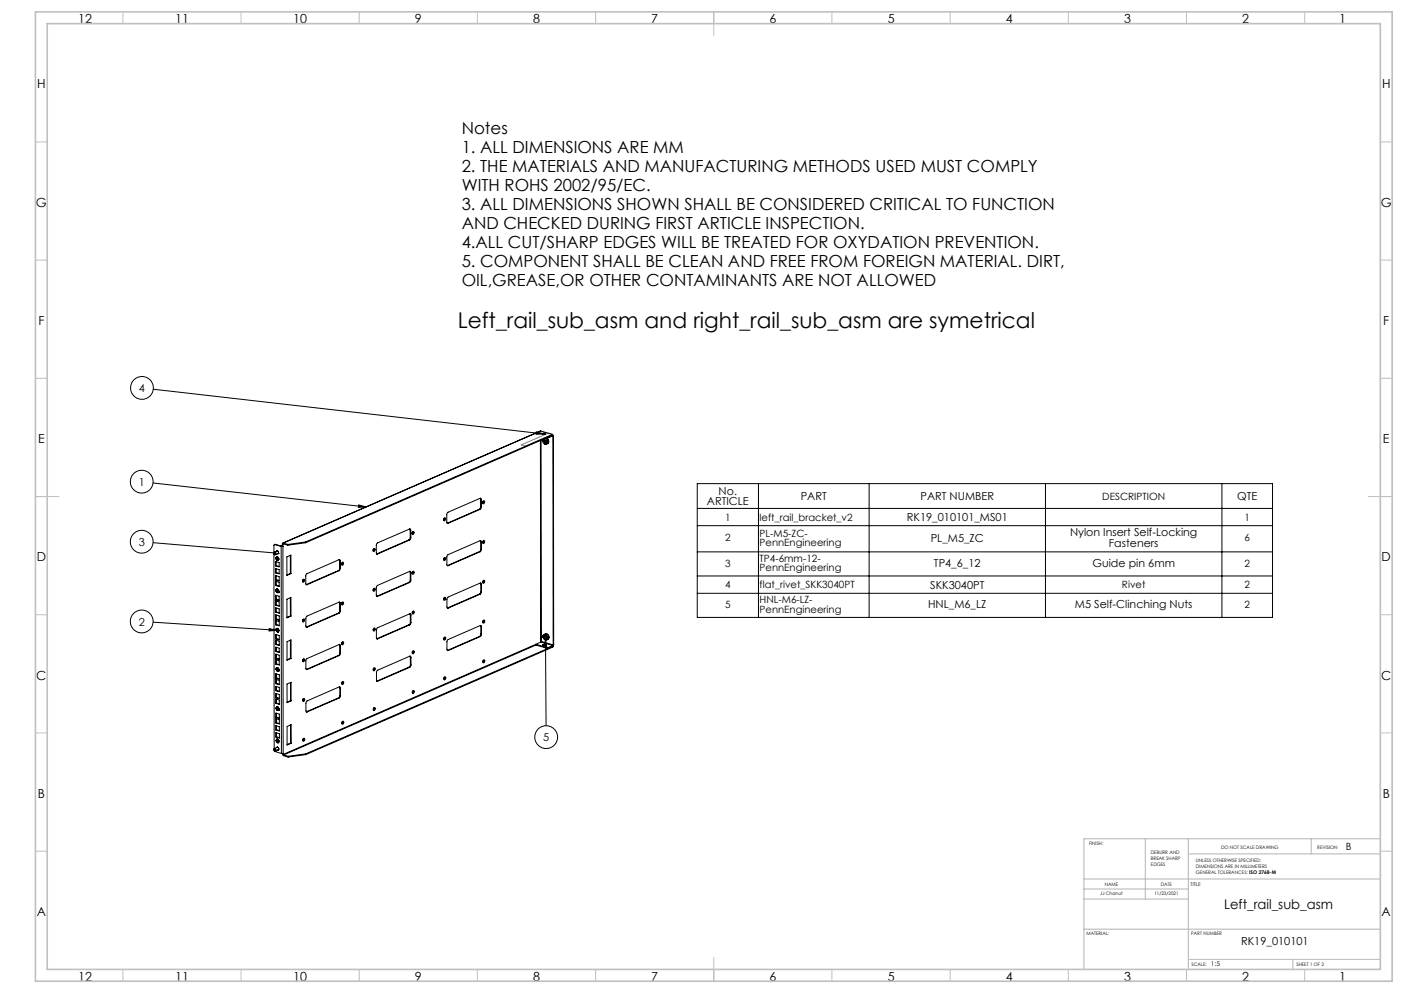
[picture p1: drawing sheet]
<svg xmlns="http://www.w3.org/2000/svg" width="594mm" height="420mm" viewBox="0 0 594 420" stroke-linecap="round" stroke-linejoin="round" font-family="sans-serif">
<path d="M220.5 188.2l11.5-5 1.8 .5-11.4 5zM229.9 273.3l.6 .1z" fill="none" stroke="#808080" stroke-width=".42"/>
<g fill="none" stroke="#000" stroke-width=".42">
<path d="M64.8 164.6l165.3 18.9M226.9 182.7l3.2 .8-3.3 .2zM228.6 186.3l.1 85.3M228.8 182.3l-109.2 47.4M228.8 182.3l-109 47.4M228.8 182.3l5 1.4M228.9 186.2l.1 85.1M229.4 183.4l.7-.2 .7 .3-1 .2zM229.5 186.3l.1 .5M229.5 186.3h.4M229.6 183.5l.7-.2 .3 .2zM229.6 183.5h1"/>
<path d="M229.6 183.5h.1M229.6 186.3v.5M229.7 186.8a1.03 1.03 0 0 0 .7 1 1.03 1.03 0 0 0 1.1-.4M229.7 186.2l.2 .1M229.7 186.2l-.2 .1M229.8 183.7h.1M229.8 185.8l-.1 .4M229.8 186.1h.1M229.8 186.1h.2M229.8 186.1l.2 .1M229.9 183.7h.1M229.9 186.3v.4l-.3 .1"/>
<path d="M229.9 183.5h.4zM229.9 186v.1M230 186.2h.1M230 186.1h-.1M230 186.1h.1M230.3 183.7h.1M230.4 183.7h.1M230.4 185.5l1.1 1.1M230.4 183.6v.1M230.5 187.6l.1 .1M230.5 183.6l-.1 .1M230.6 187.6h.1"/>
<path d="M230.6 187.6v.1M230.6 187.7h.1M230.6 187.5l.1 .2zM230.6 183.5h.1M231 185.3a1.38 1.38 0 0 1 1.1 1 1.38 1.38 0 0 1-.5 1.4 1.39 1.39 0 0 0 .5-1.4 1.39 1.39 0 0 0-1.1-1zM231.1 186.4h.1M231.1 186.5h.1M231.1 185.2l.5 .1M231.2 186.6h.1M231.2 186.7l.1 .6M231.2 186.4h.1M231.2 186.7l.3 .1"/>
<path d="M231.2 186.3l.2 .3M231.2 186.3v.2M231.2 186.4h-.1M231.2 186.7l.1 .1M231.3 186.8v.5M231.3 186.8h.1M231.3 187.3h.1M231.3 186.5h.1M231.4 187.3l.1 .1M231.4 186.6h-.2M231.4 186.8v.5M231.5 186.6v.2"/>
<path d="M231.5 186.8h-.1M231.5 185l.1 .3M231.6 186.6v.7M231.6 187.3l-.1 .1M231.6 186.6h-.1M231.6 187.7l-.5 .2M233.7 184.4l.2 .1M233.8 184.1l.3 .3M233.8 184.4l.1 .1M233.8 184l.1 .1M233.8 183.7l-104.5 45.6M233.8 183.7v.7"/>
<path d="M233.8 184.1l-104.5 45.5M233.8 184.4l-2.2 .9M233.9 184.5l.1 88.3M234.1 184.4l-.2 .1M234.1 184.4l.1 88.3M64.7 204.3l90.3 10.1M151.7 213.6l3.3 .8-3.4 .2zM187.9 219.1l.1-.1a.57 .57 0 0 1 .5 .7 .57 .57 0 0 1-.8 .4zM188 219.3l-.2 .6M202.9 215.4l-13.6 5.9M202.9 215.4h.2M203.1 215.4l-13.6 6"/>
<path d="M203.2 210.7l.2 .5M203.4 214.4l-.5 1M203.4 211.2l.2 .1M203.4 214.4l.2 .1M203.4 211.2v3.2M203.6 211.3l-.1-.5h-.4l-13.8 6-.3 .8v3.2l.5 .6M203.6 214.5l-.5 .9M203.6 211.3v3.2M204.4 211.9l.1-.1a.58 .58 0 0 1 .5 .8 .58 .58 0 0 1-.8 .3zM204.5 212.1l-.2 .6M295 204.6h243.4v56.5h-243.4zM295 215h243.4"/>
<path d="M320.9 204.6v56.5M367.7 204.6v56.5M442.3 204.6v56.5M517 204.6v56.5M64.8 229.5l51.8 4.4M115.7 233.9a.51 .51 0 0 1 .7-.3 .51 .51 0 0 1 .3 .7 .51 .51 0 0 1-.7 .3M115.9 234.5l.1 82.2M116 233.5l1.1-.4a.61 .61 0 0 1 .7 .3 .61 .61 0 0 1-.2 .8M116.3 230.3l-.4 .3v3M116.3 230.3l2.7 .8M116.5 230.2l-.4 .1M116.5 230.2l-.2 .1"/>
<path d="M116.5 230.2l2.7 .8M116.6 237.5l1.5 .5v1.8l-1.5-.5zM116.8 236.1l.4 .8 .5 .1M116.8 236.1a.63 .63 0 0 1 .8-.5 .63 .63 0 0 1 .4 .8M116.8 236.1l.3 .7 .6 .2M116.8 239.2l-.2 .1M116.8 239.2l1.3 .4M116.8 237.6v1.6M116.8 235.7v.3M117.1 235.5l-.3 .2M117.1 235.5h.1M117.2 233h.1"/>
<path d="M117.2 233h-.1M117.3 233h-.1M117.4 235.8l.3 .7M117.5 233.1h-.5a.6 .6 0 0 1 .8 .3 .6 .6 0 0 1-.4 .8M117.5 235.9l.2 .5M117.6 234.2l-1.1 .4M117.7 234.1h.1M117.7 234.1l-.1 .1M117.7 237h.1M117.8 234.1l-.1 .1M117.9 233.9l-.4 .3M118 236.4l-.3 .6"/>
<path d="M119 231.1l.1 87.6M119.2 231h.3M119.2 231l-.2 .1M119.5 230.1l.2 .1M119.5 231l.2 .1M119.5 230.1v.9M119.7 231.1h-.7M119.7 231.1l.1 87.5M119.7 230.2v.9M119.8 229.7l-.3 .4M119.8 230l-.1 .2M119.8 229.7l2 .6"/>
<path d="M119.8 229.7v.3M119.8 230l2 .6M119.9 230.1l-.2 .1M121.4 235.5l1.7-.7v7.8l-1.7 .8zM121.8 230.3v.3M122.8 234.9v7.7M129.3 229.3v.3M129.3 229.6l-7.5 1M129.3 229.3l-7.5 1M143.5 236.7l.2 .5M143.7 237.2l.3 .1M143.7 237.2v3.2"/>
<path d="M144 237.3l-.6-.6-13.6 6-.4 .8v3.4l.5 .4M144 237.3v3.1M144.7 237.9l.2-.1a.58 .58 0 0 1 .4 .8 .58 .58 0 0 1-.8 .3zM144.8 238.1l.1 .2M144.9 238.3l-.3 .4M158.1 232.1l.1-.1a.58 .58 0 0 1 .4 .7 .58 .58 0 0 1-.7 .4zM158.2 232.3l-.3 .6M159.5 234.3h.2M159.5 234.3h-.2M173 228.3l-13.5 6M173 228.3l.3 .1M173.3 228.4l-13.6 5.9"/>
<path d="M173.4 223.7l.1 .5M173.5 224.2l.3 .1M173.5 224.2l.1 3.2M173.6 227.4l-.6 .9M173.6 227.4l.2 .1M173.8 224.3l-.1-.4-.4-.2-13.7 6-.4 .8v3.4l.5 .4M173.8 224.3v3.2M173.8 227.5l-.5 .9M174.6 225.1l-.2 .6M174.7 224.8a.57 .57 0 0 1 .4 .7 .57 .57 0 0 1-.7 .4zM187.9 236l.2-.2a.59 .59 0 0 1 .4 .8 .59 .59 0 0 1-.8 .3zM188 236.1l-.2 .6"/>
<path d="M189.2 221.3h.1M189.3 221.3l.2 .1M189.3 239.2l.3 .1M189.3 239.2h-.1M202.9 233.3h.3M202.9 233.3l-13.6 5.9M203.2 233.3l-13.6 6M203.2 228.7l.2 .4M203.4 232.3l-.5 1M203.4 229.1v3.2M203.4 229.1l.3 .1M203.4 232.3l.3 .1"/>
<path d="M203.7 229.2l-.2-.4-.4-.1-13.6 6-.4 .7v3.5l.5 .4M203.7 232.4l-.5 .9M203.7 229.2v3.2M204.4 228.8l.2-.1a.58 .58 0 0 1 .4 .7 .58 .58 0 0 1-.8 .3zM204.5 228.9l-.2 .6M295 222.3h243.4M295 233.4h243.4M116.6 240.5l1.5 .4v1.8l-1.5-.4zM116.6 243.5l1.5 .4v1.8l-1.5-.4zM116.6 245.8l1.5 .5v1.8l-1.5-.5zM116.6 251.8l1.5 .4v1.8l-1.5-.4zM116.6 257.1l1.5 .4v1.8l-1.5-.4z"/>
<path d="M116.6 254.1l1.5 .5v1.8l-1.5-.4zM116.8 249.7a.82 .82 0 0 0 .9 .9M116.8 249.7a.69 .69 0 0 1 1.1-.2 .69 .69 0 0 1-.2 1.1M116.8 249.7l.4 .8 .5 .1M116.8 240.5v1.7M116.8 243.5v1.7M116.8 242.2l-.2 .1M116.8 242.2l1.3 .4M116.8 245.2l-.2 .1M116.8 245.2l1.3 .4M116.8 245.9v1.7M116.8 247.6h-.2"/>
<path d="M116.8 247.6l1.3 .3M116.8 253.5l-.2 .1M116.8 253.5l1.3 .4M116.8 251.8v1.7M116.8 254.2v1.7M116.8 257.2v1.6M116.8 255.9l-.2 .1M116.8 255.9l1.3 .3M116.8 258.8l-.2 .1M116.8 258.8l1.3 .4M116.9 249.4l-.1 .3M117.1 249.2l-.2 .2"/>
<path d="M117.1 249.2h.1M117.4 249.5l.3 .7M117.5 249.6l.3 .4M117.7 250.6h.1M121.4 253.5l1.7-.8v7.9l-1.7 .7zM122.8 242.6h.3M122.8 242.6l-1.4 .6M122.8 252.8l.1 7.7M128.2 245.1a.53 .53 0 0 1 .6 .6 .53 .53 0 0 1-.8 .4zM128.3 245.2l-.2 .7M129.6 247.2l.3 .1M129.6 247.2l-.1 .1"/>
<path d="M143.2 241.3l.2 .1M143.2 241.3l-13.6 5.9M143.2 259.3h.3M143.2 259.3l-13.6 5.9M143.4 241.4l-13.5 5.9M143.5 259.3l-13.6 6M143.6 254.7l.1 .4M143.7 240.4l-.5 .9M143.7 258.3l-.5 1M143.7 240.4h.3M143.7 255.1v3.2M143.7 255.1l.3 .1"/>
<path d="M143.7 258.3l.3 .1M144 255.2l-.2-.5h-.3l-13.8 6-.3 .7v3.5l.5 .4M144 258.4l-.5 .9M144 240.4l-.6 1M144 255.2v3.2M144.7 254.7a.53 .53 0 0 1 .6 .6 .53 .53 0 0 1-.7 .4zM144.8 254.9l-.2 .6M158.1 248.9l.1-.1a.58 .58 0 0 1 .5 .8 .58 .58 0 0 1-.8 .3zM158.2 249.1l-.2 .6M159.5 252.2l.2 .1M159.5 252.2h-.1M173.1 246.3l-13.6 5.9"/>
<path d="M173.1 246.3l.2 .1M173.3 241.7l.4 .1 .1 .4M173.3 241.7l-13.8 6-.3 .8v3.2l.2 .5 .3 .1M173.3 246.4l-13.6 5.9M173.4 241.6l.2 .5M173.4 259.6l.2 .5M173.6 245.3l-.5 1M173.6 242.1l.2 .1M173.6 245.3l.2 .1M173.6 242.1v3.2M173.8 245.4l-.5 1M173.8 242.2v3.2"/>
<path d="M174.6 241.7l.1-.1a.58 .58 0 0 1 .5 .8 .58 .58 0 0 1-.8 .3zM174.6 258.6l.2-.1a.58 .58 0 0 1 .4 .7 .58 .58 0 0 1-.8 .4zM174.7 241.9l-.2 .6M174.7 258.7l-.2 .6M188 252.7l.1-.1a.58 .58 0 0 1 .4 .8 .58 .58 0 0 1-.8 .3zM188 252.9l-.2 .6M189.3 257.1l.3 .1M189.3 257.1v.1M202.9 251.2l-13.6 5.9M202.9 251.2l.3 .1M203.2 251.3l-13.6 5.9M203.3 246.6l.1 .5"/>
<path d="M203.4 247.1h.3M203.4 247.1v3.1M203.4 250.2l-.5 1M203.4 250.2l.3 .1M203.7 247.1l-.5-.5-13.8 6.1-.3 .6v3.5l.5 .4M203.7 250.3l-.5 1M203.7 247.1v3.2M204.4 245.6l.2-.2a.57 .57 0 0 1 .4 .8 .57 .57 0 0 1-.7 .3zM204.5 245.7l.1 .2M204.6 245.9l-.3 .4M295 243.6h243.4M295 250.9h243.4"/>
<path d="M64.8 263.2l52.4 3.4M113.9 265.9l3.3 .7-3.4 .3zM116.6 260.1l1.5 .4v1.8l-1.5-.4zM116.6 262.4l1.5 .5v1.8l-1.5-.5zM116.7 268.4l1.4 .4v1.8l-1.4-.4zM116.7 270.7l1.4 .5v1.8l-1.4-.4zM116.7 273.7l1.4 .5v1.8l-1.4-.5zM116.7 276.7l1.4 .4v1.8l-1.4-.4zM116.7 279.1l1.4 .4v1.8l-1.4-.4zM116.8 266.3l.2 .7 .7 .2M116.8 266.4a.63 .63 0 0 1 .8-.6 .63 .63 0 0 1 .4 .9M116.8 266.4l.4 .7 .5 .1"/>
<path d="M116.8 260.1v1.7M116.8 262.5v1.7M116.8 268.4v1.7M116.8 270.8v1.7M116.8 261.8l-.2 .1M116.8 261.8l1.3 .4M116.8 264.2h-.2M116.8 264.2l1.3 .3M116.8 270.1l-.1 .1M116.8 270.1l1.3 .4M116.8 272.5l-.1 .1M116.8 272.5l1.3 .4"/>
<path d="M116.8 273.8l.1 1.6M116.9 266l-.1 .3M116.9 276.7v1.7M116.9 279.1v1.7M116.9 275.4l-.2 .1M116.9 275.4l1.2 .4M116.9 278.4l-.2 .1M116.9 278.4l1.2 .4M117.1 265.8l-.2 .2M117.1 265.8h.1M117.4 266.1l.3 .7M117.6 266.2l.2 .4"/>
<path d="M117.7 267.2h.1M118 266.7l-.3 .5M121.4 271.4l1.7-.7v7.8l-1.7 .7zM122.9 260.5l.2 .1M122.9 260.5l-1.5 .6M122.9 278.4l.2 .1M122.9 270.8v7.6M122.9 278.4l-1.5 .7M128.3 278.7l.1-.1a.58 .58 0 0 1 .4 .8 .58 .58 0 0 1-.7 .3zM128.3 262.1l-.2 .6M128.3 278.9l-.1 .6M128.4 261.8a.53 .53 0 0 1 .5 .8 .53 .53 0 0 1-.9 .1z"/>
<path d="M129.5 265.2h.1M129.6 265.2l.3 .1M143.3 277.2l-13.6 5.9M143.3 277.2l.2 .1M143.5 272.6l.4 .2 .1 .3M143.5 272.6l-13.7 6-.4 .7v3.4l.5 .5M143.5 277.3l-13.6 5.9M143.6 272.6l.2 .5M143.8 276.2l-.5 1M143.8 276.2l.2 .1M143.8 273.1v3.1M143.8 273.1h.2"/>
<path d="M144 276.3l-.5 1M144 273.1v3.2M144.8 271.6l.1-.2a.58 .58 0 0 1 .5 .8 .58 .58 0 0 1-.8 .3zM144.9 271.7l-.2 .6M158.1 265.8l.2-.2a.58 .58 0 0 1 .4 .8 .58 .58 0 0 1-.8 .3zM158.2 265.9l-.2 .6M159.5 270.1l.2 .1M159.5 270.1l-.1 .1M173.1 264.2l.3 .1M173.1 264.2l-13.6 5.9M173.4 264.3l-13.7 5.9M173.5 277.5l.1 .5"/>
<path d="M173.6 263.3l-.5 .9M173.6 260.1v3.2M173.6 260.1l.2 .1M173.6 263.3h.2M173.6 278l.2 .1M173.6 278v3.2M173.8 278.1v-.4l-.4-.2-13.7 6-.4 .8v3.4l.5 .4M173.8 260.2l-.1-.5-.4-.1-13.7 6-.4 .8v3.4l.5 .4M173.8 263.3l-.4 1M173.8 278.1l.1 3.2M173.8 260.2v3.1M174.6 275.4l.2-.1a.57 .57 0 0 1 .4 .7 .57 .57 0 0 1-.8 .3z"/>
<path d="M174.7 275.5l-.2 .6M188 269.6l.1-.1a.58 .58 0 0 1 .4 .7 .58 .58 0 0 1-.8 .4zM188 269.7l-.1 .7M189.4 275.1h.2M189.4 275.1h-.1M203 269.2h.2M203 269.2l-13.6 5.9M203.2 269.2l-13.6 5.9M203.3 264.5l.1 .5M203.4 268.2l-.4 1M203.4 265v3.2M203.4 265l.3 .1"/>
<path d="M203.4 268.2l.3 .1M203.7 265.1l-.1-.4-.4-.1-13.7 5.9-.4 .9v3.2l.5 .5M203.7 268.3l-.5 .9M203.7 265.1v3.2M204.5 262.4l.1-.1a.58 .58 0 0 1 .5 .7 .58 .58 0 0 1-.8 .4zM204.5 279.2l.1-.1a.58 .58 0 0 1 .4 .7 .58 .58 0 0 1-.7 .4zM204.5 262.5l-.1 .7M204.6 279.3l-.2 .7M226.7 272.5l5 1.5M226.7 272.5v.3l5 1.5M226.7 272.5l-106.9 46.6M226.8 272.8l-106.8 46.5"/>
<path d="M228.9 271.6l-2.2 .9M228.9 271.6l5 1.4M229 271.3l-.1 .3M229 271.3l5 1.5M229.6 272.7l.5-.2 .8 .2-.7 .3zM229.6 269.1l.1 .5M229.6 269.1h.4M229.7 269.1v.5M229.7 272.7l1 .1zM229.7 272.7l.5 .3 .5-.3M229.8 269.6a1.03 1.03 0 0 0 .7 1 1.03 1.03 0 0 0 1.1-.4M229.8 269a.95 .95 0 0 1 1.1-.7 .95 .95 0 0 1 .7 1.1"/>
<path d="M229.8 269l.2 .1M229.8 269l-.2 .1M229.9 272.6l.7 .2zM229.9 272.9l.1 .1M229.9 273h.1M229.9 268.9h.1M229.9 268.9h.3M230 273h.5M230 268.8l.1 .1M230 268.8l-.1 .1M230 269.1v.5h-.3M230 268.9h.1"/>
<path d="M230 272.9h.4M230 268.8v.1M230 268.9l.1 .1M230.1 268.9v.1M230.2 268.9h.1M230.2 268.9l-.1 .1M230.6 270.4l.1 .1M230.7 270.4h.1M230.7 270.4v.1M230.7 270.5h.1M230.7 270.4l.1 .1M230.7 270.3v.2"/>
<path d="M230.7 270.3l.1 .1M230.8 268.1a1.31 1.31 0 0 1 1.3 .8 1.31 1.31 0 0 1-.4 1.6M230.8 268.1a1.35 1.35 0 0 1 1.3 .8 1.35 1.35 0 0 1-.3 1.6M230.8 268.1l-.6 .3M230.8 270.3l-.1 .2M230.8 270.4l.5 3.2h-1zM230.8 270.4l.2 36.6M231.2 269.2l.1 .1M231.2 269.2h.1M231.2 269.3h.1M231.3 269.3h.1M231.3 269.4h.1"/>
<path d="M231.4 269.5v.6M231.4 269.2h.1M231.4 269.5l.2 .1M231.4 269.2h-.2M231.4 269.2l-.2 .1M231.4 269.5v.1M231.4 269.6v.5M231.4 270.1h.1M231.4 269.6h.1M231.4 269.3h.1M231.4 269.3l-.1 .1M231.5 270.1l.1 .1"/>
<path d="M231.5 269.6v.5M231.6 269.4v.2M231.6 269.6h-.1M231.7 269.4v.8M231.7 270.2h-.1M231.7 269.4h-.1M231.7 274v.3M231.8 270.5l-.6 .2M233.9 273.3h.1M233.9 273.3l-104.5 45.6M233.9 273v.7l-104.5 45.5M233.9 273l-2.2 1"/>
<path d="M233.9 273.3l-2.2 1M234 272.8l-.1 .2M234.2 272.7l-.3 .6M234.2 272.7l-.2 .1M116.7 285l1.5 .4v1.8l-1.5-.4zM116.7 287.4l1.5 .4v1.8l-1.5-.4zM116.7 290.3l1.5 .4v1.9l-1.5-.5zM116.7 293.3l1.5 .4v1.8l-1.5-.4zM116.7 295.6l1.5 .5v1.8l-1.5-.4zM116.8 282.9l.3 .7 .7 .3M116.8 299.6a.82 .82 0 0 0 1 .9M116.8 299.6a.63 .63 0 0 1 .8-.5 .63 .63 0 0 1 .4 .8"/>
<path d="M116.8 299.6a.81 .81 0 0 0 1 .8M116.9 285v1.7M116.9 287.4v1.7M116.9 290.4v1.6M116.9 293.4v1.6M116.9 295.7v1.7M116.9 280.8l-.2 .1M116.9 280.8l1.2 .3M116.9 286.7l-.2 .1M116.9 286.7l1.3 .4M116.9 289.1l-.2 .1M116.9 289.1l1.3 .4"/>
<path d="M116.9 292l-.2 .1M116.9 292l1.3 .4M116.9 295l-.2 .1M116.9 295l1.3 .4M116.9 297.4l-.2 .1M116.9 297.4l1.3 .4M116.9 282.6l-.1 .3M116.9 282.6a.66 .66 0 0 1 1.1 .4 .66 .66 0 0 1-.8 .8zM116.9 299.2l-.1 .3M117.1 282.4l-.2 .2M117.1 282.4h.1M117.2 299l-.3 .2"/>
<path d="M117.2 299h.1M117.5 282.7l.3 .7M117.5 299.3l.3 .7M117.6 282.8l.2 .5M117.6 299.4l.2 .4M117.8 283.9h.1M118 299.9l-.2 .5M121.4 289.3l1.8-.7v7.8l-1.7 .8zM122.9 288.7v7.7M122.9 296.4h.3M122.9 296.4l-1.4 .6M128.3 295.5l.1-.1a.58 .58 0 0 1 .5 .8 .58 .58 0 0 1-.8 .3z"/>
<path d="M128.4 295.7l-.2 .6M129.7 283.1l.2 .1M129.7 283.1l-.1 .1M143.3 295.2h.2M143.3 295.2l-13.6 5.8M143.5 295.2l-13.6 5.9M143.6 290.5l.2 .5M143.8 294.2l-.5 1M143.8 291v3.2M143.8 291l.2 .1M143.8 294.2h.2M144 291.1l-.5-.6-13.7 6-.4 .8v3.5l.5 .3"/>
<path d="M144 294.2l-.5 1M144 291.1v3.1M144.8 288.4l.2-.1a.58 .58 0 0 1 .4 .7 .58 .58 0 0 1-.8 .4zM144.9 288.5l-.2 .7M158.2 299.4l.1-.1a.58 .58 0 0 1 .4 .7 .58 .58 0 0 1-.8 .4zM158.2 282.6l.1-.1a.57 .57 0 0 1 .4 .7 .57 .57 0 0 1-.8 .3zM158.2 282.7l.1 .2M158.2 299.5l-.2 .7M158.3 282.9l-.3 .4M159.5 288.1h.3M159.5 288.1h-.1M173.1 282.1l-13.6 6"/>
<path d="M173.1 282.1l.3 .1M173.4 282.2l-13.6 5.9M173.6 281.2l-.5 .9M173.6 281.2l.3 .1M173.9 281.3l-.5 .9M174.7 292.2l.1-.1a.58 .58 0 0 1 .4 .7 .58 .58 0 0 1-.8 .4zM174.7 292.3l-.1 .7M188.1 286.5l-.2 .6M188.1 286.3a.58 .58 0 0 1 .5 .7 .58 .58 0 0 1-.8 .4zM115.9 317a.5 .5 0 0 1 .6-.3 .5 .5 0 0 1 .3 .6 .5 .5 0 0 1-.7 .3M116.1 317.6l3 1.1M116.1 316.6l1.1-.5a.61 .61 0 0 1 .7 .4 .61 .61 0 0 1-.2 .7"/>
<path d="M116.7 301.6l1.5 .4v1.8l-1.5-.4zM116.7 304l1.5 .4v1.8l-1.5-.4zM116.7 306.9l1.5 .5v1.8l-1.5-.5zM116.7 309.9l1.5 .4v1.9l-1.5-.5zM116.9 313.2l.2 .6 .7 .3M116.9 313.2a.63 .63 0 0 1 .8-.5 .63 .63 0 0 1 .4 .9M116.9 313.2a.77 .77 0 0 0 .9 .9M116.9 301.6v1.7M116.9 304v1.7M116.9 307v1.7M116.9 310v1.6M116.9 303.3l-.2 .1"/>
<path d="M116.9 303.3l1.3 .4M116.9 305.7l-.2 .1M116.9 305.7l1.3 .4M116.9 308.7h-.2M116.9 308.7l1.3 .3M116.9 311.6l-.2 .1M116.9 311.6l1.3 .4M116.9 312.9v.2M117.2 312.6l-.3 .3M117.2 312.6h.1M117.3 316l-.1 .1M117.3 316h.1"/>
<path d="M117.4 316h-.1M117.5 313l.3 .6M117.6 316.1h-.5a.6 .6 0 0 1 .8 .4 .6 .6 0 0 1-.4 .8M117.7 313l.1 .5M117.7 317.2l-1.1 .5M117.8 317.2h-.1M117.8 300.5h.1M117.8 317.2h.1M117.8 314.1h.1M117.9 317.1l-.1 .1M118 316.9l-.4 .3M118.1 313.6l-.3 .5"/>
<path d="M119.6 319l.4 .6M119.6 319l.2 .1M119.6 318.7v.3M119.8 318.6l-.7 .1M119.8 319.1l.2 .2M119.8 318.6v.5M120 319.3l1.9 .6M120 319.3v.3M120 319.6l1.9 .6M121.5 307.3l1.7-.8v7.9l-1.7 .7zM121.9 319.9v.3M122.9 306.6v7.7"/>
<path d="M122.9 314.3l.3 .1M122.9 314.3l-1.4 .6M128.3 312.4l.1-.1a.57 .57 0 0 1 .5 .7 .57 .57 0 0 1-.8 .4zM128.4 312.5l.1 .2M128.5 312.7l-.3 .4M129.4 318.9v.3M129.4 318.9l-7.5 1M129.4 319.2l-7.5 1M129.7 301l.2 .1M129.7 301l-.1 .1M144.8 305.2l.2-.1a.58 .58 0 0 1 .4 .7 .58 .58 0 0 1-.8 .4zM144.9 305.3l-.2 .6"/>
<circle cx="60" cy="164.1" r="4.8"/>
<circle cx="230.6" cy="186.7" r=".52"/>
<circle cx="230.7" cy="186.8" r=".41"/>
<circle cx="60" cy="203.7" r="4.8"/>
<circle cx="187.9" cy="219.6" r=".27"/>
<circle cx="204.4" cy="212.4" r=".29"/>
<circle cx="60" cy="229.1" r="4.8"/>
<circle cx="116" cy="234.2" r=".18"/>
<circle cx="116.1" cy="234.2" r=".37"/>
<circle cx="117.3" cy="236.2" r=".7"/>
<circle cx="117.3" cy="236.3" r=".43"/>
<circle cx="117.4" cy="236.3" r=".36"/>
<circle cx="144.7" cy="238.4" r=".28"/>
<circle cx="158" cy="232.6" r=".29"/>
<circle cx="174.5" cy="225.4" r=".29"/>
<circle cx="187.9" cy="236.4" r=".29"/>
<circle cx="204.4" cy="229.2" r=".29"/>
<circle cx="117.3" cy="250" r=".43"/>
<circle cx="117.3" cy="249.8" r=".71"/>
<circle cx="117.4" cy="249.9" r=".36"/>
<circle cx="128.2" cy="245.6" r=".3"/>
<circle cx="144.7" cy="255.2" r=".29"/>
<circle cx="158.1" cy="249.4" r=".28"/>
<circle cx="174.6" cy="242.2" r=".3"/>
<circle cx="174.6" cy="259.1" r=".28"/>
<circle cx="187.9" cy="253.2" r=".29"/>
<circle cx="204.4" cy="246.1" r=".28"/>
<circle cx="60" cy="262.8" r="4.8"/>
<circle cx="117.4" cy="266.4" r=".69"/>
<circle cx="117.4" cy="266.6" r=".44"/>
<circle cx="117.4" cy="266.5" r=".37"/>
<circle cx="128.2" cy="262.4" r=".29"/>
<circle cx="128.3" cy="279.2" r=".29"/>
<circle cx="144.8" cy="272.1" r=".3"/>
<circle cx="158.1" cy="266.2" r=".3"/>
<circle cx="174.6" cy="275.9" r=".29"/>
<circle cx="188" cy="270.1" r=".27"/>
<circle cx="204.4" cy="262.9" r=".3"/>
<circle cx="204.5" cy="279.7" r=".28"/>
<circle cx="230.7" cy="269.5" r=".54"/>
<circle cx="230.8" cy="269.6" r=".41"/>
<circle cx="117.4" cy="283.2" r=".45"/>
<circle cx="117.4" cy="299.6" r=".7"/>
<circle cx="117.4" cy="299.8" r=".45"/>
<circle cx="117.4" cy="283.1" r=".69"/>
<circle cx="117.4" cy="299.8" r=".37"/>
<circle cx="117.4" cy="283.1" r=".37"/>
<circle cx="128.3" cy="296" r=".3"/>
<circle cx="144.8" cy="288.9" r=".28"/>
<circle cx="158.1" cy="283.1" r=".29"/>
<circle cx="158.1" cy="299.9" r=".29"/>
<circle cx="174.6" cy="292.7" r=".3"/>
<circle cx="188" cy="286.9" r=".29"/>
<circle cx="116.2" cy="317.2" r=".18"/>
<circle cx="116.2" cy="317.3" r=".39"/>
<circle cx="117.4" cy="313.4" r=".43"/>
<circle cx="117.4" cy="313.3" r=".7"/>
<circle cx="117.5" cy="313.4" r=".36"/>
<circle cx="128.3" cy="312.9" r=".29"/>
<circle cx="144.8" cy="305.7" r=".29"/>
<circle cx="231.1" cy="311.8" r="4.8"/>
</g>
<g fill="none" stroke="#c0c0c0" stroke-width=".42">
<path d="M52 5v5M102 5v5M152 5v5M202 5v5M252 5v5M302 5v10M352 5v5M402 5v5M452 5v5M502 5v5M552 5v5M15 60h5"/>
<path d="M584 60h5M15 110h5M584 110h5M15 160h5M584 160h5M15 210h10M579 210h10M15 260h5M584 260h5M15 310h5M584 310h5M15 360h5"/>
<path d="M584 360h5M52 410v5M102 410v5M152 410v5M202 410v5M252 410v5M302 405v10M352 410v5M402 410v5M452 410v5M502 410v5M502.8 405.8h81.2"/>
<path d="M552 410v5"/>
</g>
<path d="M484.6 354.8v25.5M502.8 354.8v55.2M554.8 354.8v6.4M584 354.8h-125.4v55.2M458.6 371.8h125.4M458.6 376h44.2M502.8 361.2h81.2M458.6 380.3h44.2M458.6 393h125.4M547 405.8v4.2" fill="none" stroke="#c0c0c0" stroke-width=".5"/>
<path d="M15 5h574v410h-574zM20 10h564v400h-564z" fill="none" stroke="#c0c0c0" stroke-width=".7"/>
<path d="M116.4 233.7v.5l.5-.1-.3-.2h.3l-.1-.3zM113.9 265.9l3.3 .7-3.4 .3zM151.7 213.6l3.3 .8-3.4 .2zM226.9 182.7l3.2 .8-3.3 .2zM230.8 270.4l.5 3.2h-1z" fill="#000"/>
<text font-size="9.2" x="193.7" y="138.9">Left_rail_sub_asm and right_rail_sub_asm are symetrical</text>
<g font-size="7.1">
<text x="195.3" y="56.7">Notes</text>
<text x="195.3" y="64.8">1. ALL DIMENSIONS ARE MM</text>
<text x="195.3" y="72.8">2. THE MATERIALS AND MANUFACTURING METHODS USED MUST COMPLY</text>
<text x="195.3" y="80.9">WITH ROHS 2002/95/EC.</text>
<text x="195.3" y="88.9">3. ALL DIMENSIONS SHOWN SHALL BE CONSIDERED CRITICAL TO FUNCTION</text>
<text x="195.3" y="97">AND CHECKED DURING FIRST ARTICLE INSPECTION.</text>
<text x="195.3" y="105.1">4.ALL CUT/SHARP EDGES WILL BE TREATED FOR OXYDATION PREVENTION.</text>
<text x="195.3" y="113.1">5. COMPONENT SHALL BE CLEAN AND FREE FROM FOREIGN MATERIAL. DIRT,</text>
<text x="195.3" y="121.2">OIL,GREASE,OR OTHER CONTAMINANTS ARE NOT ALLOWED</text>
</g>
<text font-size="5.6" x="517.9" y="384.5">Left_rail_sub_asm</text>
<g font-size="5.3">
<text x="33.1" y="9.9">12</text>
<text x="74.1" y="9.9">11</text>
<text x="124.1" y="9.9">10</text>
<text x="175.6" y="9.9">9</text>
<text x="225.6" y="9.9">8</text>
<text x="275.6" y="9.9">7</text>
<text x="325.6" y="9.9">6</text>
<text x="375.6" y="9.9">5</text>
<text x="425.6" y="9.9">4</text>
<text x="475.6" y="9.9">3</text>
<text x="525.6" y="9.9">2</text>
<text x="566.6" y="9.9">1</text>
<text x="15.7" y="37.4">H</text>
<text x="584.7" y="37.4">H</text>
<text x="15.2" y="87.4">G</text>
<text x="584.2" y="87.4">G</text>
<text x="16.2" y="137.4">F</text>
<text x="585.2" y="137.4">F</text>
<text x="16.1" y="187.4">E</text>
<text x="585.1" y="187.4">E</text>
<text x="15.5" y="237.4">D</text>
<text x="584.5" y="237.4">D</text>
<text x="15.4" y="287.4">C</text>
<text x="584.4" y="287.4">C</text>
<text x="16" y="337.4">B</text>
<text x="585" y="337.4">B</text>
<text x="15.5" y="387.4">A</text>
<text x="584.5" y="387.4">A</text>
<text x="33.1" y="414.9">12</text>
<text x="74.1" y="414.9">11</text>
<text x="124.1" y="414.9">10</text>
<text x="175.6" y="414.9">9</text>
<text x="225.6" y="414.9">8</text>
<text x="275.6" y="414.9">7</text>
<text x="325.6" y="414.9">6</text>
<text x="375.6" y="414.9">5</text>
<text x="425.6" y="414.9">4</text>
<text x="475.6" y="414.9">3</text>
<text x="525.6" y="414.9">2</text>
<text x="566.6" y="414.9">1</text>
</g>
<g font-size="4.7">
<text x="58.8" y="165.8">4</text>
<text x="58.7" y="205.4">1</text>
<text x="304" y="209.2">No.</text>
<text x="299.1" y="213.7">ARTICLE</text>
<text x="338.8" y="211.5">PART</text>
<text x="389.5" y="211.5">PART NUMBER</text>
<text x="523.4" y="211.5">QTE</text>
<text x="383.7" y="220.4">RK19_010101_MS01</text>
<text x="452.7" y="226.8">Nylon Insert Self-Locking</text>
<text x="58.7" y="230.8">3</text>
<text x="393.8" y="229.1">PL_M5_ZC</text>
<text x="469.2" y="231.4">Fasteners</text>
<text x="395.1" y="239.7">TP4_6_12</text>
<text x="462.2" y="239.7">Guide pin 6mm</text>
<text x="393.6" y="249">SKK3040PT</text>
<text x="392.7" y="257.3">HNL_M6_LZ</text>
<text x="454.8" y="257.3">M5 Self-Clinching Nuts</text>
<text x="58.7" y="264.6">2</text>
<text x="229.8" y="313.5">5</text>
<text x="525.1" y="399.7">RK19_010101</text>
</g>
<g font-size="4.2">
<text x="466.4" y="211.3">DESCRIPTION</text>
<text x="306.8" y="220.2">1</text>
<text x="321.4" y="220.2">left_rail_bracket_v2</text>
<text x="526.5" y="220.2">1</text>
<text x="321.4" y="226.9">PL-M5-ZC-</text>
<text x="306.8" y="229">2</text>
<text x="321.4" y="231.1">PennEngineering</text>
<text x="526.5" y="229">6</text>
<text x="306.8" y="239.6">3</text>
<text x="321.4" y="237.6">TP4-6mm-12-</text>
<text x="526.5" y="239.6">2</text>
<text x="321.4" y="241.7">PennEngineering</text>
<text x="306.8" y="248.8">4</text>
<text x="321.4" y="248.8">flat_rivet_SKK3040PT</text>
<text x="474.7" y="248.8">Rivet</text>
<text x="526.5" y="248.8">2</text>
<text x="306.8" y="257.2">5</text>
<text x="321.4" y="255.1">HNL-M6-LZ-</text>
<text x="526.5" y="257.2">2</text>
<text x="321.4" y="259.2">PennEngineering</text>
<text x="569.3" y="359.6">B</text>
</g>
<text font-size="2.8" x="512.3" y="408.6">1:5</text>
<text font-size="2.1" x="503.7" y="374.6">TITLE</text>
<g font-size="2">
<text x="460.8" y="357.6">FINISH:</text>
<text x="516.6" y="359">DO NOT SCALE DRAWING</text>
<text x="557.3" y="359.2">REVISION</text>
<text x="486.9" y="361.1">DEBURR AND</text>
<text x="486.9" y="363.6">BREAK SHARP</text>
<text x="506" y="364.6">UNLESS OTHERWISE SPECIFIED:</text>
<text x="486.9" y="366.1">EDGES</text>
<text x="506" y="367.1">DIMENSIONS ARE IN MILLIMETERS</text>
<text x="506" y="369.6">GENERAL TOLERANCES: ISO 2768-M</text>
<text x="467.4" y="374.6">NAME</text>
<text x="491.1" y="374.6">DATE</text>
<text x="465.5" y="378.7">JJ Chanut</text>
<text x="488.4" y="378.6">11/23/2021</text>
<text x="459.6" y="395.5">MATERIAL:</text>
<text x="504" y="395.5">PART NUMBER</text>
<text x="504.1" y="408.6">SCALE:</text>
<text x="548.5" y="408.6">SHEET 1 OF 2</text>
</g>
</svg>
